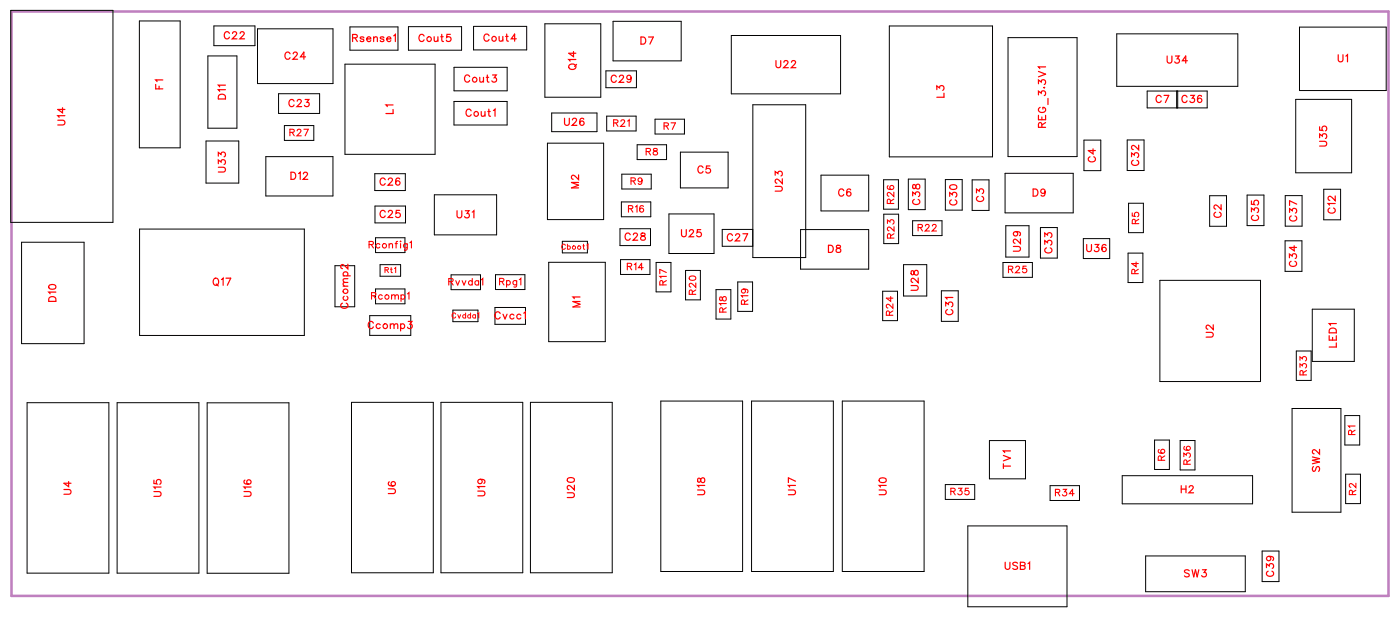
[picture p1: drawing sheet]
<svg xmlns="http://www.w3.org/2000/svg" width="139mm" height="61mm" viewBox="0 0 139 61" stroke-linecap="round" stroke-linejoin="round" font-family="sans-serif">
<path d="M1.1 1.1h136.9v58.1h-136.9z" fill="none" stroke="#bf80bf" stroke-width=".25"/>
<g fill="none" stroke="#000" stroke-width=".1">
<path d="M1.1 1h10.1v21.1h-10.1zM13.8 2.1h4.1v12.6h-4.1zM20.5 14h3.2v4.2h-3.2zM20.7 5.6h2.8v7.1h-2.8zM21.3 2.6h4v1.9h-4zM25.6 2.9h7.5v5.4h-7.5zM26.4 15.6h6.7v3.9h-6.7zM27.7 9.3h4.1v2h-4.1zM28.3 12.5h2.9v1.4h-2.9zM34.3 6.4h8.9v8.9h-8.9zM34.8 2.7h4.7v2.3h-4.7zM37.2 17.3h3.1v1.6h-3.1z"/>
<path d="M40.6 2.6h5.3v2.4h-5.3zM43.2 19.3h6.1v4h-6.1zM45.1 10.1h5.3v2.3h-5.3zM45.1 6.7h5.3v2.3h-5.3zM47.1 2.6h5.2v2.4h-5.2zM54.1 2.4h5.6v7.3h-5.6zM54.4 14.2h5.6v7.6h-5.6zM54.8 11.2h4.5v1.9h-4.5zM60.2 7h3v1.7h-3zM60.3 11.5h2.9v1.5h-2.9zM60.9 2.1h6.8v3.9h-6.8zM61.8 17.3h2.9v1.5h-2.9z"/>
<path d="M63.3 14.4h2.9v1.4h-2.9zM65.1 11.8h2.9v1.5h-2.9zM67.6 15.1h4.7v3.6h-4.7zM72.7 3.5h10.8v5.8h-10.8zM74.8 10.4h5.3v15.2h-5.3zM81.6 17.4h4.7v3.5h-4.7zM87.8 17.9h1.5v2.9h-1.5zM88.4 2.6h10.2v13h-10.2zM90.3 17.8h1.6v3h-1.6zM93.9 17.8h1.7v3.1h-1.7zM96.6 17.9h1.7v3h-1.7zM99.9 17.2h6.7v3.9h-6.7z"/>
<path d="M100.2 3.7h6.8v11.9h-6.8zM107.7 13.9h1.7v3h-1.7zM111 3.4h12v5.2h-12zM112 13.9h1.7v3h-1.7zM114 9h5.9v1.7h-5.9zM116.9 9v1.7M117 9v1.7M120.2 19.4h1.7v3.1h-1.7zM123.9 19.4h1.7v3h-1.7zM127.7 19.4h1.7v3.1h-1.7zM128.7 9.9h5.6v7.3h-5.6zM129.1 2.7h8.6v6.3h-8.6z"/>
<path d="M131.5 18.8h1.7v3h-1.7zM2.1 24.1h6.3v10h-6.3zM2.7 40h8.1v16.9h-8.1zM11.6 40h8.2v16.9h-8.2zM13.9 22.7h16.3v10.6h-16.3zM33.3 26.4h1.9v4.1h-1.9zM34.9 40h8.2v16.9h-8.2zM36.7 31.3h4.1v2h-4.1zM37.3 20.5h3v1.6h-3zM37.3 23.6h2.9v1.5h-2.9zM37.3 28.7h2.9v1.5h-2.9zM37.8 26.3h2v1.1h-2z"/>
<path d="M43.8 40h8.1v16.9h-8.1zM44.8 27.3h2.9v1.5h-2.9zM45 30.8h2.5v1.1h-2.5zM49.2 30.5h3v1.7h-3zM49.2 27.3h3v1.5h-3zM52.7 40h8.1v16.9h-8.1zM54.5 26h5.6v7.9h-5.6zM55.9 24h2.5v1.1h-2.5zM61.6 22.7h3v1.7h-3zM61.7 25.8h2.9v1.5h-2.9zM61.7 20.1h3v1.4h-3zM65.2 26.1h1.5v2.9h-1.5z"/>
<path d="M65.7 39.8h8.1v17h-8.1zM66.5 21.2h4.4v4h-4.4zM68.1 26.9h1.5v2.9h-1.5zM71.1 28.8h1.5v2.9h-1.5zM73.3 28h1.5v2.9h-1.5zM74.7 39.8h8.1v17h-8.1zM74.8 22.8h-3v1.7h3M79.5 22.8h6.8v3.9h-6.8zM83.7 39.8h8.1v17h-8.1zM87.7 28.9h1.5v2.9h-1.5zM87.8 21.3h1.5v2.9h-1.5zM89.8 26.3h2.3v3.1h-2.3z"/>
<path d="M90.7 21.9h2.9v1.5h-2.9zM93.5 28.9h1.7v3h-1.7zM99.7 26.1h2.9v1.4h-2.9zM99.9 22.4h2.3v3.1h-2.3zM103.4 22.6h1.7v3h-1.7zM107.6 23.7h2.7v2h-2.7zM112.1 25.1h1.5v3h-1.5zM112.1 20.2h1.5v2.9h-1.5zM115.2 27.8h10v10.1h-10zM127.7 23.9h1.7v3.1h-1.7zM128.8 34.9h1.5v2.9h-1.5zM130.4 30.7h4.2v5.2h-4.2z"/>
<path d="M20.6 40h8.1v16.9h-8.1zM93.9 48.1h3v1.5h-3zM96.2 52.2h9.8v8.1h-9.8zM98.3 43.8h3.6v3.8h-3.6zM104.3 48.2h3v1.5h-3zM111.5 47.2h13v2.8h-13zM113.8 55.2h9.9v3.6h-9.9zM114.7 43.7h1.5v2.9h-1.5zM117.3 43.8h1.4v2.9h-1.4zM125.4 54.7h1.7v3.1h-1.7zM128.4 40.6h4.8v10.3h-4.8zM133.6 41.3h1.5v2.9h-1.5z"/>
<path d="M133.7 47.1h1.5v2.9h-1.5z"/>
</g>
<g fill="none" stroke="#f00" stroke-width=".12">
<path d="M5.7 11.9h.5l.2 .2-.1 .3h-.6M6.2 10.7v.5l-.5-.3h.7M6.4 11.5h-.7l.2 .2M15.5 8.4v.4h.7M15.8 8.6v.2M16.2 7.9h-.7l.1 .2M21.7 16.6h.5l.2 .2-.1 .3h-.6M21.7 16.3v-.4l.3 .2a.24 .24 0 0 1 .3-.2 .24 .24 0 0 1 0 .4M21.7 15.5v-.4l.3 .2a.24 .24 0 0 1 .3-.1 .24 .24 0 0 1 0 .4M21.8 9.4h.2h.3l.1 .4h-.7zM22.4 8.9h-.7l.1 .2M22.4 8.5h-.7l.1 .1"/>
<path d="M22.8 3.3a.26 .26 0 0 0-.3-.2 .26 .26 0 0 0-.2 .3v.2a.26 .26 0 0 0 .2 .3 .26 .26 0 0 0 .3-.2M23.1 3.3l.1-.1h.2l.1 .1-.1 .2-.3 .4h.4M23.9 3.3l.1-.1h.1l.2 .1-.1 .2-.4 .4h.5M28.8 5.3a.26 .26 0 0 0-.3-.1 .26 .26 0 0 0-.2 .2v.2a.26 .26 0 0 0 .2 .3 .26 .26 0 0 0 .3-.2M28.9 17.1h.2a.38 .38 0 0 1 .3 .4 .38 .38 0 0 1-.3 .3h-.2zM29.1 5.3l.2-.1h.1l.1 .1-.1 .2-.3 .4h.5M29.2 10.1a.26 .26 0 0 0-.3-.2 .26 .26 0 0 0-.2 .3v.1a.26 .26 0 0 0 .2 .3 .26 .26 0 0 0 .3-.2M29.5 10.1l.2-.2h.1l.1 .1-.1 .3-.3 .3h.5M29.7 17.2l.1-.1v.7M30.1 17.3l.2-.2h.1l.2 .1-.1 .3-.4 .3h.5M30.3 9.9h.4l-.2 .3a.24 .24 0 0 1 .2 .3 .24 .24 0 0 1-.4 0M30.4 5.6h-.5l.3-.4v.7"/>
<path d="M35 3.8l.4-.1 .1-.1-.2-.2h-.3v.7M35.3 3.8l.2 .3M36.2 3.8l-.2-.1-.2 .1 .3 .1v.2h-.2l-.1-.1M36.4 3.9h.4a.23 .23 0 0 0-.2-.2 .23 .23 0 0 0-.2 .2 .23 .23 0 0 0 .2 .2l.2-.1M37.1 3.8l.2-.1h.2v.4M37.1 3.7v.4M38.1 3.8l-.1-.1-.2 .1 .3 .1v.2h-.2l-.1-.1M38.3 17.9a.26 .26 0 0 0-.3-.2 .26 .26 0 0 0-.2 .3v.1a.26 .26 0 0 0 .2 .3 .26 .26 0 0 0 .3-.2M38.4 3.9h.4a.23 .23 0 0 0-.2-.2 .23 .23 0 0 0-.2 .2 .23 .23 0 0 0 .2 .2l.2-.1M38.6 17.9l.1-.2h.2l.1 .1-.1 .3-.3 .3h.4M39.1 10.4h-.8l.2 .2M39.1 10.9v.4h-.8"/>
<path d="M39.1 3.6l.2-.2v.7M39.7 17.8v-.1a.35 .35 0 0 0-.4 .3 .35 .35 0 0 0 .2 .4 .22 .22 0 0 0 .2-.2 .22 .22 0 0 0-.2-.2 .22 .22 0 0 0-.2 .2M42.1 3.6a.26 .26 0 0 0-.3-.2 .26 .26 0 0 0-.2 .3v.2a.26 .26 0 0 0 .2 .2 .26 .26 0 0 0 .3-.1M43.1 3.6l.1 .5h.1l.2-.1M43.5 3.6v.5M43.8 3.6h.2M43.9 3.4v.6l.2 .1M44.7 3.4h-.3v.3a.25 .25 0 0 1 .4 0 .25 .25 0 0 1-.1 .4 .25 .25 0 0 1-.4-.1M46.7 7.6a.26 .26 0 0 0-.3-.2 .26 .26 0 0 0-.2 .3v.2a.26 .26 0 0 0 .2 .3 .26 .26 0 0 0 .3-.2M46.8 11a.26 .26 0 0 0-.3-.2 .26 .26 0 0 0-.2 .3v.2a.26 .26 0 0 0 .2 .3 .26 .26 0 0 0 .3-.2M47.7 7.7v.4l.2 .1 .1-.2M47.8 11.1l.1 .4h.1l.2-.1"/>
<path d="M48 7.7v.5M48.2 11.1v.4M48.3 7.7h.3M48.4 7.4v.6l.2 .2M48.5 11.1h.2M48.6 10.8v.6l.1 .1M48.6 3.6a.26 .26 0 0 0-.3-.2 .26 .26 0 0 0-.2 .3v.1a.26 .26 0 0 0 .2 .3 .26 .26 0 0 0 .3-.2M48.9 7.4h.4l-.2 .3a.24 .24 0 0 1 .2 .4 .24 .24 0 0 1-.4-.1M49 11l.2-.2v.7M49.6 3.6v.5h.2l.2-.1M50 3.6v.5M50.2 3.6h.3"/>
<path d="M50.3 3.4v.6l.2 .1M51.3 3.9h-.5l.3-.5v.7M56.1 11.7v.6l.2 .2 .2-.1 .1-.7M56.6 6.4a.35 .35 0 0 1 .4 0 .35 .35 0 0 1 .2 .4 .33 .33 0 0 1-.5 .1 .33 .33 0 0 1-.1-.5zM56.9 11.9l.1-.2h.2l.1 .2-.1 .2-.4 .4h.5M57 5.1v.5l-.5-.3h.7M57.2 5.9h-.7l.1 .2M57.3 6.4l-.2 .2M57.5 17.4v.4l-.3-.3-.3-.1-.1 .1v.2l.2 .1M57.5 18.1h-.7l.7 .3-.7 .3h.7M58 11.8a.35 .35 0 0 0-.4 .2 .35 .35 0 0 0 .2 .5 .22 .22 0 0 0 .2-.3 .22 .22 0 0 0-.2-.2 .22 .22 0 0 0-.2 .2M61.2 7.6a.26 .26 0 0 0-.3-.1 .26 .26 0 0 0-.2 .2v.2a.26 .26 0 0 0 .2 .3 .26 .26 0 0 0 .3-.2"/>
<path d="M61.6 7.6l.1-.1h.1l.2 .1-.1 .2-.4 .4h.5M62.7 7.7a.22 .22 0 0 1-.3 .2 .22 .22 0 0 1-.1-.3 .22 .22 0 0 1 .4 0v.1a.34 .34 0 0 1-.3 .5l-.1-.1M63.7 3.7h.2a.38 .38 0 0 1 .3 .3 .38 .38 0 0 1-.3 .4h-.2zM64.4 3.7h.5l-.3 .7M69.9 16.7a.26 .26 0 0 0-.3-.2 .26 .26 0 0 0-.3 .3v.1a.26 .26 0 0 0 .3 .3 .26 .26 0 0 0 .3-.2M70.5 16.5h-.3v.3a.25 .25 0 0 1 .3 0 .25 .25 0 0 1 0 .4 .25 .25 0 0 1-.4-.1M77 18.5h.5l.2 .2-.1 .3h-.6M77 17.4v-.4l.3 .2a.24 .24 0 0 1 .4-.1 .24 .24 0 0 1-.1 .4M77.1 6v.5l.2 .2 .2-.1 .1-.6M77.7 17.8v.4l-.3-.3-.2-.1-.2 .1v.2l.2 .1M77.9 6.2l.1-.2h.2l.1 .2-.1 .2-.3 .3h.4M78.6 6.2l.2-.2h.1l.2 .2-.2 .2-.3 .3h.5"/>
<path d="M83.8 18.9a.26 .26 0 0 0-.3-.1 .26 .26 0 0 0-.2 .2v.2a.26 .26 0 0 0 .2 .3 .26 .26 0 0 0 .3-.2M84.5 18.9v-.1a.35 .35 0 0 0-.4 .3 .35 .35 0 0 0 .2 .4 .22 .22 0 0 0 .3-.2 .22 .22 0 0 0-.2-.3 .22 .22 0 0 0-.3 .2M90.7 19.5v-.4l.3 .2a.24 .24 0 0 1 .3-.2 .24 .24 0 0 1 0 .4M90.7 18.4v.3h.2l.3-.4a.24 .24 0 0 1 .2 .2 .24 .24 0 0 1-.2 .3l-.2-.1-.1-.3zM90.9 19.8a.26 .26 0 0 0-.2 .3 .26 .26 0 0 0 .3 .2h.1a.26 .26 0 0 0 .3-.2 .26 .26 0 0 0-.2-.3M93.1 8.9v-.4l.3 .2a.24 .24 0 0 1 .3-.1 .24 .24 0 0 1 0 .4M93.8 9.3v.4h-.7M94.4 19.5v-.4l.2 .2a.24 .24 0 0 1 .4-.1 .24 .24 0 0 1-.1 .4M94.4 18.4l.3-.1a.3 .3 0 0 1 .4 .3 .38 .38 0 0 1-.4 .2 .38 .38 0 0 1-.3-.3zM94.5 19.9a.26 .26 0 0 0-.1 .3 .26 .26 0 0 0 .2 .2h.2a.26 .26 0 0 0 .3-.3 .26 .26 0 0 0-.2-.2M97 19.2v-.4l.3 .2a.24 .24 0 0 1 .4-.2 .24 .24 0 0 1-.1 .4M97.2 19.5a.26 .26 0 0 0-.2 .3 .26 .26 0 0 0 .3 .2h.2a.26 .26 0 0 0 .2-.2 .26 .26 0 0 0-.1-.3"/>
<path d="M102.7 18.8h.2a.38 .38 0 0 1 .2 .3 .38 .38 0 0 1-.2 .4h-.2zM103.2 9.4v-.3l.3 .2a.24 .24 0 0 1 .3-.2 .24 .24 0 0 1 0 .4M103.2 8.3v-.4l.3 .3a.24 .24 0 0 1 .3-.2 .24 .24 0 0 1 0 .4M103.2 11.5v.4h.7v-.4M103.2 7.1l.7 .3-.7 .2M103.4 10.7a.26 .26 0 0 0-.2 .3 .26 .26 0 0 0 .3 .2h.1a.25 .25 0 0 0 .3-.3 .25 .25 0 0 0-.3-.2v.1M103.5 12.6v-.4h-.2l-.1 .1v.3h.7M103.5 11.6v.3M103.7 8.7h.1M103.8 19a.22 .22 0 0 1-.3 .2 .22 .22 0 0 1 0-.3 .22 .22 0 0 1 .3 0v.1a.34 .34 0 0 1-.2 .5l-.2-.1M103.9 6.6h-.7l.1 .2M103.9 12.2l-.4 .2"/>
<path d="M104.1 9.8v.6M108.3 15.6a.26 .26 0 0 0-.2 .3 .26 .26 0 0 0 .3 .2h.2a.26 .26 0 0 0 .2-.2 .26 .26 0 0 0-.1-.3M108.6 14.8v.5l-.5-.3h.7M112.4 15.6v-.4l.3 .2a.24 .24 0 0 1 .4-.2 .24 .24 0 0 1-.1 .4M112.6 15.9a.26 .26 0 0 0-.2 .3 .26 .26 0 0 0 .3 .2h.2a.26 .26 0 0 0 .2-.2 .26 .26 0 0 0-.1-.3M113.1 14.4v.5l-.3-.4-.2-.1-.2 .2v.1l.2 .2M115.4 9.6a.26 .26 0 0 0-.3-.1 .26 .26 0 0 0-.2 .2v.2a.26 .26 0 0 0 .2 .3 .26 .26 0 0 0 .3-.2M115.7 9.5h.4l-.3 .7M116 5.6v.5l.2 .2 .2-.1v-.6M116.8 5.6h.4l-.2 .2a.24 .24 0 0 1 .1 .4 .24 .24 0 0 1-.4-.1M117.9 9.6a.26 .26 0 0 0-.3-.1 .26 .26 0 0 0-.2 .2v.2a.26 .26 0 0 0 .2 .3 .26 .26 0 0 0 .3-.2M118 6h-.5l.3-.4v.7"/>
<path d="M118.3 9.5h.4l-.2 .2a.24 .24 0 0 1 .1 .4 .24 .24 0 0 1-.4-.1M119.4 9.6v-.1a.35 .35 0 0 0-.5 .3 .35 .35 0 0 0 .3 .4 .22 .22 0 0 0 .2-.2 .22 .22 0 0 0-.2-.3 .22 .22 0 0 0-.2 .2M124.3 20v.3h.4a.25 .25 0 0 1-.1-.4 .25 .25 0 0 1 .4 .1 .25 .25 0 0 1-.1 .4M131.1 14h.5l.2 .2-.1 .3h-.6M131.1 13.7v-.4l.3 .2a.24 .24 0 0 1 .4-.2 .25 .25 0 0 1-.1 .5M131.1 12.6v.3l.3 .1a.25 .25 0 0 1 0-.4 .25 .25 0 0 1 .4 0 .25 .25 0 0 1-.1 .4M132.7 19.5v.4l-.4-.3-.2-.1-.1 .1v.2l.1 .1M133 5.4v.5l.2 .2 .2-.1v-.6M133.7 5.6l.2-.2v.7M4.9 28.4l.2-.1a.3 .3 0 0 1 .5 .2 .38 .38 0 0 1-.4 .2 .38 .38 0 0 1-.4-.2zM4.9 29.5h.2h.4l.1 .4h-.8zM5.6 29h-.8l.2 .2"/>
<path d="M21.2 27.7h.1a.33 .33 0 0 1 .4 .3 .33 .33 0 0 1-.4 .3l-.1-.2zM21.5 28.2l.2 .2M22 27.8l.2-.2v.7M22.5 27.6h.4l-.3 .7M34 30.1a.26 .26 0 0 0-.1 .3 .26 .26 0 0 0 .2 .2h.2a.26 .26 0 0 0 .3-.2 .26 .26 0 0 0-.2-.3M34.1 28.4h.5M34.1 27.4h.7M34.2 29.4a.23 .23 0 0 0 0 .4 .23 .23 0 0 0 .3 0 .23 .23 0 0 0 0-.4M34.2 27.4a.23 .23 0 0 1 0-.3 .23 .23 0 0 1 .3 0 .23 .23 0 0 1 0 .3M34.6 28.1h-.5v.2l.1 .1M34.6 27.7h-.5v.2l.1 .2M34.6 26.2v.5l-.4-.3-.2-.1-.1 .1v.1l.1 .2"/>
<path d="M37.1 32.1a.26 .26 0 0 0-.3-.2 .26 .26 0 0 0-.2 .3v.2a.26 .26 0 0 0 .2 .2 .26 .26 0 0 0 .3-.1M37.8 32.3a.23 .23 0 0 0-.4-.1 .23 .23 0 0 0 0 .4 .23 .23 0 0 0 .4-.1M38.3 21.1a.26 .26 0 0 0-.3-.2 .26 .26 0 0 0-.2 .3v.1a.26 .26 0 0 0 .2 .3 .26 .26 0 0 0 .3-.2M38.6 21.1l.1-.2h.2l.1 .1-.1 .3-.3 .3h.4M38.8 32.3l.2-.1h.1l.1 .4M38.8 32.2v.4M39.2 32.3l.1-.1h.2v.4M39.7 20.9h-.3l-.1 .3a.25 .25 0 0 1 .4 0 .25 .25 0 0 1 0 .4 .25 .25 0 0 1-.4-.1M39.8 32.3a.23 .23 0 0 1 .3-.1 .23 .23 0 0 1 0 .4 .23 .23 0 0 1-.3-.1M39.8 32.2v.7M40.6 31.9h.3l-.2 .3a.24 .24 0 0 1 .2 .4 .24 .24 0 0 1-.4-.1M45.4 20.9v.5l.2 .2 .3-.1v-.6"/>
<path d="M46.2 20.9h.4l-.2 .3a.24 .24 0 0 1 .2 .4 .24 .24 0 0 1-.4-.1M46.9 21.1l.2-.2v.7M49.7 31.1a.26 .26 0 0 0-.3-.1 .26 .26 0 0 0-.2 .2v.2a.26 .26 0 0 0 .2 .3 .26 .26 0 0 0 .3-.2M50 31.2l.2 .5 .2-.5M51.1 31.3a.23 .23 0 0 0-.4 0 .23 .23 0 0 0 0 .3 .23 .23 0 0 0 .4 0M51.8 31.3a.23 .23 0 0 0-.4 0 .23 .23 0 0 0 0 .3 .23 .23 0 0 0 .4 0M52 31.1l.2-.1v.7M57.6 29.5h-.7l.2 .2M57.6 29.9h-.7l.7 .3-.7 .3h.7M62.6 23.3a.26 .26 0 0 0-.3-.2 .26 .26 0 0 0-.2 .3v.2a.26 .26 0 0 0 .2 .3 .26 .26 0 0 0 .3-.2M62.9 23.3l.2-.2h.1l.1 .2-.1 .2-.3 .4h.5M63.7 23.2v.2l.3 .1 .1 .1a.24 .24 0 0 1-.2 .3 .24 .24 0 0 1-.2-.3l.4-.3v-.1z"/>
<path d="M67.7 22.8v.5l.2 .2 .3-.1v-.6M68.5 23l.1-.2h.2l.1 .1-.1 .3-.3 .3h.4M69.6 22.8h-.3v.3a.25 .25 0 0 1 .3 0 .25 .25 0 0 1 0 .4 .25 .25 0 0 1-.4-.1M72.8 23.4a.26 .26 0 0 0-.3-.2 .26 .26 0 0 0-.2 .3v.2a.26 .26 0 0 0 .2 .2 .26 .26 0 0 0 .3-.1M73.1 23.4l.1-.2h.2l.1 .2-.1 .2-.3 .3h.4M73.8 23.2h.5l-.4 .7M82.3 24.4h.3a.38 .38 0 0 1 .2 .3 .38 .38 0 0 1-.2 .4h-.3zM83.1 24.4v.2l.3 .1 .1 .1a.24 .24 0 0 1-.2 .3 .24 .24 0 0 1-.2-.3l.4-.3v-.1zM90.5 28.4h.5l.2 .2-.1 .2h-.6M90.6 26.9v.4h.1l.3-.4a.24 .24 0 0 1 .2 .2 .24 .24 0 0 1-.2 .2l-.1-.1-.1-.3zM91.2 27.6v.5l-.3-.4-.2-.1-.2 .2v.1l.2 .1M94 30.4v-.4l.2 .2a.24 .24 0 0 1 .4-.1 .24 .24 0 0 1-.1 .4"/>
<path d="M94.1 30.7a.26 .26 0 0 0-.1 .3 .26 .26 0 0 0 .2 .3h.2a.26 .26 0 0 0 .3-.3 .26 .26 0 0 0-.2-.3M94.7 29.5h-.7l.1 .2M100.7 24.5h.5l.2 .2-.1 .2h-.6M100.9 23a.22 .22 0 0 1 .2 .3 .22 .22 0 0 1-.3 .1 .22 .22 0 0 1 0-.4h.1a.34 .34 0 0 1 .5 .3l-.1 .1M101.4 23.7v.5l-.3-.3-.3-.1-.1 .1v.1l.2 .2M103.8 24.3v-.4l.3 .2a.24 .24 0 0 1 .4-.2 .24 .24 0 0 1-.1 .4M103.8 23.5v-.4l.3 .2a.24 .24 0 0 1 .4-.1 .24 .24 0 0 1-.1 .4M104 24.6a.26 .26 0 0 0-.2 .3 .26 .26 0 0 0 .3 .2h.2a.26 .26 0 0 0 .2-.2 .26 .26 0 0 0-.1-.3M108 24.3v.5l.2 .2 .2-.1 .1-.6M108.8 24.3h.4l-.2 .3a.24 .24 0 0 1 .1 .3 .24 .24 0 0 1-.4 0M109.9 24.4v-.1a.35 .35 0 0 0-.5 .3 .35 .35 0 0 0 .3 .4 .22 .22 0 0 0 .2-.2 .22 .22 0 0 0-.2-.2 .22 .22 0 0 0-.2 .2M119.8 33h.6l.2 .2-.1 .2-.7 .1"/>
<path d="M120.6 32.3v.4l-.4-.3-.2-.1-.2 .1v.2l.2 .1M120.8 21.1a.26 .26 0 0 0-.2 .3 .26 .26 0 0 0 .3 .2h.2a.26 .26 0 0 0 .2-.2 .26 .26 0 0 0-.1-.3M121.3 20.3v.5l-.3-.3-.2-.1-.2 .1v.1l.2 .2M124.3 21v-.3l.3 .2a.24 .24 0 0 1 .4-.2 .24 .24 0 0 1-.1 .4M124.5 21.4a.26 .26 0 0 0-.2 .3 .26 .26 0 0 0 .3 .2h.2a.26 .26 0 0 0 .3-.2 .26 .26 0 0 0-.2-.3M128.1 25.6v-.4l.3 .2a.24 .24 0 0 1 .4-.1 .24 .24 0 0 1-.1 .4M128.1 21.1v-.4l.3 .2a.24 .24 0 0 1 .4-.1 .24 .24 0 0 1-.1 .4M128.3 26a.26 .26 0 0 0-.2 .2 .26 .26 0 0 0 .3 .3h.2a.26 .26 0 0 0 .2-.3 .26 .26 0 0 0-.1-.2M128.3 21.4a.26 .26 0 0 0-.2 .3 .26 .26 0 0 0 .3 .3h.2a.26 .26 0 0 0 .2-.3 .26 .26 0 0 0-.1-.3M128.6 24.4v.5l-.5-.3h.7M128.8 20.3l-.7-.4v.5M132.1 33.3v.5h.7v-.5"/>
<path d="M132.1 32.7a.39 .39 0 0 1 .7 .1v.3h-.7zM132.1 20.7a.26 .26 0 0 0-.1 .3 .26 .26 0 0 0 .2 .2h.2a.26 .26 0 0 0 .3-.2 .26 .26 0 0 0-.2-.3M132.4 33.5v.3M132.7 20.2h-.7l.1 .2M132.8 32.1h-.7l.1 .2M132.8 34.1v.4h-.7M6.3 48.6h.6l.2 .2-.1 .3h-.7M6.8 47.8v.5l-.5-.3h.8M15.3 48.8h.5l.2 .2-.1 .3h-.6M15.3 47.7v.3l.3 .1a.25 .25 0 0 1 0-.4 .25 .25 0 0 1 .4 0 .25 .25 0 0 1-.1 .4M16 48.4h-.7l.1 .1M24.2 48.8h.5l.2 .2v.3h-.7"/>
<path d="M24.3 47.7a.35 .35 0 0 0 .2 .4 .35 .35 0 0 0 .4-.2 .22 .22 0 0 0-.2-.3 .22 .22 0 0 0-.2 .3 .22 .22 0 0 0 .2 .2M24.9 48.4h-.7l.2 .1M38.6 48.5h.5l.2 .2-.1 .3h-.6M38.7 47.9h-.1a.35 .35 0 0 0 .3 .4 .35 .35 0 0 0 .4-.2 .22 .22 0 0 0-.2-.3 .22 .22 0 0 0-.2 .2 .22 .22 0 0 0 .2 .3M47.5 48.8h.5l.2 .2-.1 .2h-.6M47.7 47.6a.22 .22 0 0 1 .2 .3 .22 .22 0 0 1-.3 .1 .22 .22 0 0 1 0-.4h.1a.34 .34 0 0 1 .5 .3l-.1 .1M48.2 48.3h-.7l.1 .2M56.4 48.9h.5l.2 .2-.1 .3h-.6M56.4 47.5l.3-.1a.3 .3 0 0 1 .4 .3 .38 .38 0 0 1-.4 .2 .38 .38 0 0 1-.3-.3zM57.1 48.2v.5l-.4-.4-.2-.1-.1 .2v.1l.1 .1M69.3 48.7h.5l.2 .2-.1 .2h-.6M69.4 47.5v.4h.1l.3-.4a.24 .24 0 0 1 .2 .2 .24 .24 0 0 1-.2 .2l-.1-.1-.1-.3z"/>
<path d="M70 48.2h-.7l.2 .2M78.3 48.7h.5l.2 .2-.1 .2h-.6M79 48.2h-.7l.2 .2M79 47.8l-.7-.3v.4M87.4 48.7h.5l.2 .2-.1 .2h-.6M87.4 47.6l.3-.1a.3 .3 0 0 1 .4 .2 .38 .38 0 0 1-.4 .2 .38 .38 0 0 1-.3-.2zM88.1 48.2h-.7l.1 .2M99.7 46.3h.7M99.7 46.1v.4M99.7 45.2l.7 .3-.7 .3M99.9 55.8v.5l.2 .2h.2v-.7M100.4 44.8h-.7l.1 .2"/>
<path d="M101.1 55.9l-.2-.1-.3 .1 .1 .2 .4 .2v.2h-.2h-.3M101.4 56.2h.4l.1 .2-.2 .1h-.3v-.7l.4 .1v.2l-.1 .1M102.1 56l.2-.2v.7M117.4 48.2v.7M117.4 48.6h.4M117.8 48.2v.7M118.2 48.4l.1-.2h.1l.2 .2-.1 .2-.4 .3h.5M118.2 56.7l-.2-.1-.3 .1 .1 .2 .4 .2v.1l-.2 .1-.3-.1M118.4 56.6l.2 .7 .2-.7 .2 .7 .1-.7M119.5 56.6h.3l-.2 .3a.24 .24 0 0 1 .2 .3 .24 .24 0 0 1-.4 0M125.8 56.4v-.4l.3 .2a.24 .24 0 0 1 .4-.2 .24 .24 0 0 1-.1 .4M126 56.7a.26 .26 0 0 0-.2 .3 .26 .26 0 0 0 .3 .2h.2a.26 .26 0 0 0 .2-.2 .26 .26 0 0 0-.1-.3"/>
<path d="M126.1 55.3a.22 .22 0 0 1 .2 .3 .22 .22 0 0 1-.4 0 .22 .22 0 0 1 0-.3h.2a.34 .34 0 0 1 .4 .2l-.1 .2M130.4 45.4l.7 .2-.7 .1 .7 .2-.7 .2M130.5 46.3l-.1 .2 .1 .3 .2-.1 .1-.3 .2-.1 .1 .2-.1 .3M131.1 44.6v.5l-.3-.3-.3-.1-.1 .1v.1l.2 .2"/>
<circle cx="42.6" cy="3.9" r=".23"/>
<circle cx="47.2" cy="7.9" r=".23"/>
<circle cx="47.3" cy="11.3" r=".23"/>
<circle cx="49.1" cy="3.8" r=".23"/>
<circle cx="34.3" cy="28.9" r=".23"/>
<circle cx="38.3" cy="32.4" r=".23"/>
</g>
<g fill="none" stroke="#f00" stroke-width=".1">
<path d="M38.3 26.8h.2l.1-.1-.3-.1v.5M38.4 26.8l.2 .3M38.8 26.7h.2M38.9 26.6v.4l.1 .1M39.2 26.7l.1-.1v.5M45.3 31.2a.19 .19 0 0 0-.2-.1 .19 .19 0 0 0-.2 .2v.1a.19 .19 0 0 0 .2 .2 .19 .19 0 0 0 .2-.1M45.5 31.3l.1 .3 .2-.3M46.3 31.3a.16 .16 0 0 0-.3 0 .16 .16 0 0 0 0 .2 .16 .16 0 0 0 .3 0M46.3 31.1v.5M46.8 31.3a.16 .16 0 0 0-.3 0 .16 .16 0 0 0 0 .2 .16 .16 0 0 0 .3 0M46.8 31.1v.5M47.3 31.3a.16 .16 0 0 0-.3 0 .16 .16 0 0 0 0 .2 .16 .16 0 0 0 .3 0"/>
<path d="M47.3 31.3v.3M47.5 31.2l.1-.1v.5M56.2 24.4a.19 .19 0 0 0-.2-.2 .19 .19 0 0 0-.2 .2v.2a.19 .19 0 0 0 .2 .2 .19 .19 0 0 0 .2-.2M56.4 24.5a.16 .16 0 0 1 .2 0 .16 .16 0 0 1 0 .2 .16 .16 0 0 1-.2 0M56.4 24.2v.6M57.9 24.4h.2M58 24.2v.5l.1 .1M58.3 24.3l.1-.1v.6"/>
<circle cx="57" cy="24.6" r=".17"/>
<circle cx="57.5" cy="24.6" r=".17"/>
</g>
<g fill="none" stroke="#f00" stroke-width=".11">
<path d="M28.8 13.1h.4v-.2l-.4-.1v.7M29 13.1l.2 .4M29.5 13l.2-.2 .2 .2-.4 .5h.4M30.2 12.8h.4l-.3 .7M61 12.2h.3l.1-.2-.4-.1v.7M61.2 12.2l.2 .4M61.7 12.1l.1-.2 .3 .1-.4 .6h.4M62.4 12l.1-.1v.7M62.7 18l.4-.1v-.2h-.4v.6M62.9 18l.2 .3M63.8 17.9a.2 .2 0 0 1-.3 .1 .2 .2 0 0 1-.1-.3 .21 .21 0 0 1 .4 .1v.1a.31 .31 0 0 1-.3 .4l-.1-.1M64.2 15.1l.4-.1v-.2l-.4-.1v.7"/>
<path d="M64.4 15.1l.2 .3M65 14.8v.2l.3 .2a.22 .22 0 0 1-.2 .2 .22 .22 0 0 1-.2-.2l.4-.3v-.1zM66 12.5h.4v-.2l-.4-.1v.7M66.2 12.5l.2 .4M66.7 12.2h.4l-.3 .7M88.3 18.4l-.1 .1a.32 .32 0 0 0 .2 .4 .32 .32 0 0 0 .4-.3 .2 .2 0 0 0-.2-.2 .2 .2 0 0 0-.2 .2 .2 .2 0 0 0 .2 .2M88.8 19.1v.4l-.5-.4-.1 .3 .1 .1M88.8 19.8l-.3 .2M36.7 24.3h.3l.1-.3h-.4v.6M36.9 24.3l.2 .3M36.9 29.4l.4-.1v-.2h-.4v.6M37.1 29.4l.3 .3"/>
<path d="M37.7 24.3a.21 .21 0 0 0-.3 0 .21 .21 0 0 0 0 .3 .21 .21 0 0 0 .3-.1M38 29.4a.21 .21 0 0 0-.3-.1 .21 .21 0 0 0 0 .4 .21 .21 0 0 0 .3-.1M38.7 24.3l.1-.1h.2v.4M38.7 24.2v.4M38.9 29.4l.2-.1h.1v.4M38.9 29.3v.4M39.2 29.4l.2-.1h.2v.4M39.3 24.2h.2M39.5 24l-.1 .1v.5M39.8 23.9v.1zM39.8 24.2v.4M39.8 29.4a.21 .21 0 0 1 .4-.1 .21 .21 0 0 1 0 .4 .21 .21 0 0 1-.4-.1"/>
<path d="M39.8 29.3v.6M40.5 24.2l-.1 .6h-.2M40.5 24.3a.21 .21 0 0 0-.3 0 .21 .21 0 0 0 0 .3 .21 .21 0 0 0 .3-.1M40.5 29.2l.1-.1v.6M40.7 24.1l.2-.1v.6M44.6 28l.4-.1v-.2h-.4v.6M44.8 28l.2 .3M45.3 27.9l.2 .4 .2-.4M45.9 27.9l.2 .4 .2-.4M46.9 28a.21 .21 0 0 0-.3-.1 .21 .21 0 0 0 0 .3 .21 .21 0 0 0 .3 0M46.9 27.7v.6M47.6 28a.21 .21 0 0 0-.4-.1 .21 .21 0 0 0 0 .3 .21 .21 0 0 0 .4 0"/>
<path d="M47.6 27.9v.4M47.8 27.8l.2-.1v.6M49.6 28l.4-.1v-.2l-.4-.1v.7M49.9 28l.2 .3M50.3 28a.21 .21 0 0 1 .3-.1 .21 .21 0 0 1 0 .3 .21 .21 0 0 1-.3 0M50.3 27.9v.6M51.3 27.9v.6h-.2M51.3 28a.21 .21 0 0 0-.3-.1 .21 .21 0 0 0 0 .3 .21 .21 0 0 0 .3 0M51.6 27.8l.2-.2v.7M62.3 26.5l.4-.1v-.2l-.4-.1v.7M62.4 20.7h.4l.1-.2-.5-.1v.7M62.5 26.5l.3 .3"/>
<path d="M62.7 20.7l.2 .4M63 26.3l.2-.2v.7M63.1 20.5l.2-.1v.7M63.9 26.6h-.5l.4-.5v.7M63.9 20.5a.32 .32 0 0 0-.4 .2 .32 .32 0 0 0 .2 .4 .2 .2 0 0 0 .3-.2 .2 .2 0 0 0-.2-.2 .2 .2 0 0 0-.2 .2M65.9 28.3l-.1-.4h-.2v.4h.6M66.2 27.4h-.6l.1 .2M66.2 27.9l-.3 .2M66.2 27.1l-.6-.3v.4M68.5 27.5a.32 .32 0 0 1 .4-.1 .32 .32 0 0 1 .2 .3 .32 .32 0 0 1-.4 .2 .32 .32 0 0 1-.2-.4zM68.8 29.2v-.3l-.3-.1v.4h.6M69.1 28.1v.4l-.5-.4-.1 .3 .1 .1"/>
<path d="M69.1 28.8l-.3 .2M71.5 29.5v.3l.2 .1 .2-.4a.22 .22 0 0 1 .3 .2 .22 .22 0 0 1-.3 .2l-.1-.1-.1-.3zM71.8 31v-.4h-.2l-.1 .4h.7M72.2 30.1h-.7l.1 .2M72.2 30.6l-.4 .2M73.9 28.7a.2 .2 0 0 1 .2 .3 .21 .21 0 0 1-.4 .1 .21 .21 0 0 1 .1-.4h.1a.31 .31 0 0 1 .4 .3l-.1 .1M74 30.2l-.1-.4h-.2v.4h.6M74.3 29.4h-.6l.1 .1M74.3 29.8l-.3 .2M88.2 22.2v-.3l.2 .1a.22 .22 0 0 1 .4-.1 .22 .22 0 0 1-.1 .4M88.4 31.3l-.1-.4h-.2v.4h.6M88.5 20.2l-.1-.4h-.2v.4h.6"/>
<path d="M88.5 23.6v-.3l-.3-.1v.4h.6M88.5 29.5v.4l-.4-.3h.6M88.7 30.2v.4l-.5-.4-.1 .3 .1 .1M88.7 30.9l-.3 .2M88.8 22.5v.5l-.5-.5-.1 .3 .1 .1M88.8 23.2l-.3 .2M91.2 22.6h.4v-.2l-.4-.1v.6M91.4 22.6l.3 .3M92 22.4l.1-.1 .2 .1-.4 .5h.5M92.6 22.4l.2-.1 .2 .1-.4 .5h.5M100.2 26.7h.4v-.2l-.4-.1v.7M100.4 26.7l.2 .4"/>
<path d="M100.9 26.6l.2-.2 .2 .2-.4 .5h.4M102 26.4h-.3l-.1 .3a.23 .23 0 0 1 .4 0 .23 .23 0 0 1-.1 .4 .23 .23 0 0 1-.3-.1M112.5 21.1v.4h.3a.23 .23 0 0 1 0-.4 .23 .23 0 0 1 .3 .1 .23 .23 0 0 1-.1 .3M112.8 27.2l-.1-.4h-.2v.4h.6M112.8 22.2v-.4h-.2l-.1 .4h.7M112.9 26v.5l-.4-.3h.6M113.1 26.7l-.3 .3M113.2 21.8l-.4 .2M129.2 36.5v-.4l.2 .2a.22 .22 0 0 1 .4-.1 .22 .22 0 0 1-.1 .3M129.2 35.8v-.4l.2 .2a.22 .22 0 0 1 .4-.1 .22 .22 0 0 1-.1 .3M129.5 37.2l-.1-.3-.2-.1v.4h.6M129.8 36.8l-.3 .2"/>
<path d="M94.5 48.8h.3l.1-.2-.4-.1v.6M94.7 48.8l.2 .3M95.2 48.5h.4l-.2 .2a.22 .22 0 0 1 .1 .4 .22 .22 0 0 1-.3-.1M96.2 48.5h-.3v.3a.23 .23 0 0 1 .3 0 .23 .23 0 0 1 0 .3 .23 .23 0 0 1-.3-.1M104.9 48.9h.3l.1-.2-.4-.1v.6M105.1 48.9l.2 .3M105.6 48.6h.4l-.2 .2a.22 .22 0 0 1 .1 .4 .22 .22 0 0 1-.3-.1M106.7 49h-.4l.3-.4v.6M115.2 44.6l-.1 .1a.32 .32 0 0 0 .2 .4 .32 .32 0 0 0 .4-.3 .2 .2 0 0 0-.2-.2 .2 .2 0 0 0-.2 .2 .2 .2 0 0 0 .2 .2M115.4 45.7v-.4h-.3v.4h.6M115.7 45.3l-.3 .2M117.6 45.4v-.4l.3 .2a.22 .22 0 0 1 .3-.2 .22 .22 0 0 1 0 .4"/>
<path d="M117.7 44.3v.1a.32 .32 0 0 0 .2 .4 .32 .32 0 0 0 .4-.3 .2 .2 0 0 0-.2-.2 .2 .2 0 0 0-.2 .2 .2 .2 0 0 0 .2 .2M117.9 46.1v-.4h-.2l-.1 .4h.7M118.3 45.7l-.4 .2M134.3 43.2v-.4h-.2l-.1 .4h.6M134.4 49.1v-.4h-.3v.4h.6M134.6 42.3h-.6l.1 .2M134.6 42.7l-.3 .2M134.7 48v.4l-.5-.4-.1 .3 .1 .1M134.7 48.7l-.3 .2"/>
<circle cx="38.2" cy="24.4" r=".22"/>
<circle cx="38.4" cy="29.5" r=".22"/>
</g>
<g font-size="1.2" fill="#fff">
<text x="22.2" y="4.2">C22</text>
<text x="35" y="4.4">Rsense1</text>
<text x="41.6" y="4.4">Cout5</text>
<text x="48" y="4.4">Cout4</text>
<text x="63.6" y="4.7">D7</text>
<text x="16.5" y="8.9" transform="rotate(-90 16.5 8.9)">F1</text>
<text x="22.7" y="9.9" transform="rotate(-90 22.7 9.9)">D11</text>
<text x="28.3" y="6.2">C24</text>
<text x="28.6" y="10.9">C23</text>
<text x="39.4" y="11.3" transform="rotate(-90 39.4 11.3)">L1</text>
<text x="46.1" y="8.5">Cout3</text>
<text x="46.2" y="11.8">Cout1</text>
<text x="57.5" y="7" transform="rotate(-90 57.5 7)">Q14</text>
<text x="60.7" y="8.5">C29</text>
<text x="77" y="7">U22</text>
<text x="94.1" y="9.7" transform="rotate(-90 94.1 9.7)">L3</text>
<text x="114.8" y="10.5">C7</text>
<text x="115.9" y="6.6">U34</text>
<text x="117.4" y="10.5">C36</text>
<text x="132.9" y="6.4">U1</text>
<text x="6.7" y="12.5" transform="rotate(-90 6.7 12.5)">U14</text>
<text x="22.7" y="17.1" transform="rotate(-90 22.7 17.1)">U33</text>
<text x="56" y="12.7">U26</text>
<text x="69.3" y="17.5">C5</text>
<text x="104.2" y="12.7" transform="rotate(-90 104.2 12.7)">REG_3.3V1</text>
<text x="109.1" y="16.1" transform="rotate(-90 109.1 16.1)">C4</text>
<text x="113.4" y="16.5" transform="rotate(-90 113.4 16.5)">C32</text>
<text x="132.1" y="14.6" transform="rotate(-90 132.1 14.6)">U35</text>
<text x="28.9" y="18.1">D12</text>
<text x="37.7" y="18.7">C26</text>
<text x="37.7" y="21.9">C25</text>
<text x="45.4" y="21.9">U31</text>
<text x="57.8" y="18.7" transform="rotate(-90 57.8 18.7)">M2</text>
<text x="67.7" y="23.8">U25</text>
<text x="78" y="19" transform="rotate(-90 78 19)">U23</text>
<text x="83.3" y="19.8">C6</text>
<text x="91.7" y="20.4" transform="rotate(-90 91.7 20.4)">C38</text>
<text x="95.4" y="20.4" transform="rotate(-90 95.4 20.4)">C30</text>
<text x="98" y="20.1" transform="rotate(-90 98 20.1)">C3</text>
<text x="102.6" y="19.8">D9</text>
<text x="121.6" y="21.6" transform="rotate(-90 121.6 21.6)">C2</text>
<text x="125.4" y="22" transform="rotate(-90 125.4 22)">C35</text>
<text x="129.1" y="22" transform="rotate(-90 129.1 22)">C37</text>
<text x="133" y="21.2" transform="rotate(-90 133 21.2)">C12</text>
<text x="5.8" y="30" transform="rotate(-90 5.8 30)">D10</text>
<text x="21.1" y="28.6">Q17</text>
<text x="62.1" y="24.2">C28</text>
<text x="72.2" y="24.2">C27</text>
<text x="82.3" y="25.4">D8</text>
<text x="91.5" y="28.9" transform="rotate(-90 91.5 28.9)">U28</text>
<text x="101.7" y="25" transform="rotate(-90 101.7 25)">U29</text>
<text x="104.8" y="25.2" transform="rotate(-90 104.8 25.2)">C33</text>
<text x="107.9" y="25.3">U36</text>
<text x="129.1" y="26.5" transform="rotate(-90 129.1 26.5)">C34</text>
<text x="34.9" y="30.7" transform="rotate(-90 34.9 30.7)">Ccomp2</text>
<text x="36.5" y="32.9">Ccomp3</text>
<text x="49.1" y="32">Cvcc1</text>
<text x="57.9" y="30.5" transform="rotate(-90 57.9 30.5)">M1</text>
<text x="95" y="31.3" transform="rotate(-90 95 31.3)">C31</text>
<text x="120.8" y="33.5" transform="rotate(-90 120.8 33.5)">U2</text>
<text x="133.1" y="34.5" transform="rotate(-90 133.1 34.5)">LED1</text>
<text x="100.7" y="46.6" transform="rotate(-90 100.7 46.6)">TV1</text>
<text x="131.4" y="46.9" transform="rotate(-90 131.4 46.9)">SW2</text>
<text x="7.4" y="49.1" transform="rotate(-90 7.4 49.1)">U4</text>
<text x="16.3" y="49.4" transform="rotate(-90 16.3 49.4)">U15</text>
<text x="25.2" y="49.4" transform="rotate(-90 25.2 49.4)">U16</text>
<text x="39.6" y="49.1" transform="rotate(-90 39.6 49.1)">U6</text>
<text x="48.5" y="49.3" transform="rotate(-90 48.5 49.3)">U19</text>
<text x="57.4" y="49.5" transform="rotate(-90 57.4 49.5)">U20</text>
<text x="70.3" y="49.2" transform="rotate(-90 70.3 49.2)">U18</text>
<text x="79.3" y="49.2" transform="rotate(-90 79.3 49.2)">U17</text>
<text x="88.4" y="49.2" transform="rotate(-90 88.4 49.2)">U10</text>
<text x="117.3" y="49.2">H2</text>
<text x="99.8" y="56.8">USB1</text>
<text x="117.6" y="57.6">SW3</text>
<text x="126.8" y="57.3" transform="rotate(-90 126.8 57.3)">C39</text>
</g>
<g font-size="1.1" fill="#fff">
<text x="28.7" y="13.8">R27</text>
<text x="60.9" y="12.8">R21</text>
<text x="64.1" y="15.7">R8</text>
<text x="65.9" y="13.1">R7</text>
<text x="62.4" y="21.3">R16</text>
<text x="62.6" y="18.6">R9</text>
<text x="89.1" y="20.3" transform="rotate(-90 89.1 20.3)">R26</text>
<text x="89.1" y="23.7" transform="rotate(-90 89.1 23.7)">R23</text>
<text x="91.2" y="23.2">R22</text>
<text x="113.4" y="22.3" transform="rotate(-90 113.4 22.3)">R5</text>
<text x="36.6" y="24.9">Rconfig1</text>
<text x="36.9" y="30">Rcomp1</text>
<text x="44.5" y="28.6">Rvvda1</text>
<text x="49.6" y="28.6">Rpg1</text>
<text x="62.3" y="27.1">R14</text>
<text x="66.5" y="28.4" transform="rotate(-90 66.5 28.4)">R17</text>
<text x="69.4" y="29.3" transform="rotate(-90 69.4 29.3)">R20</text>
<text x="100.2" y="27.4">R25</text>
<text x="113.4" y="27.2" transform="rotate(-90 113.4 27.2)">R4</text>
<text x="72.4" y="31.1" transform="rotate(-90 72.4 31.1)">R18</text>
<text x="74.6" y="30.3" transform="rotate(-90 74.6 30.3)">R19</text>
<text x="89" y="31.4" transform="rotate(-90 89 31.4)">R24</text>
<text x="130.1" y="37.3" transform="rotate(-90 130.1 37.3)">R33</text>
<text x="116" y="45.8" transform="rotate(-90 116 45.8)">R6</text>
<text x="118.6" y="46.2" transform="rotate(-90 118.6 46.2)">R36</text>
<text x="134.9" y="43.2" transform="rotate(-90 134.9 43.2)">R1</text>
<text x="94.4" y="49.4">R35</text>
<text x="104.8" y="49.5">R34</text>
<text x="135" y="49.2" transform="rotate(-90 135 49.2)">R2</text>
</g>
<g font-size=".9" fill="#fff">
<text x="38.2" y="27.3">Rt1</text>
<text x="55.8" y="25">Cboot1</text>
<text x="44.9" y="31.8">Cvdda1</text>
</g>
</svg>
